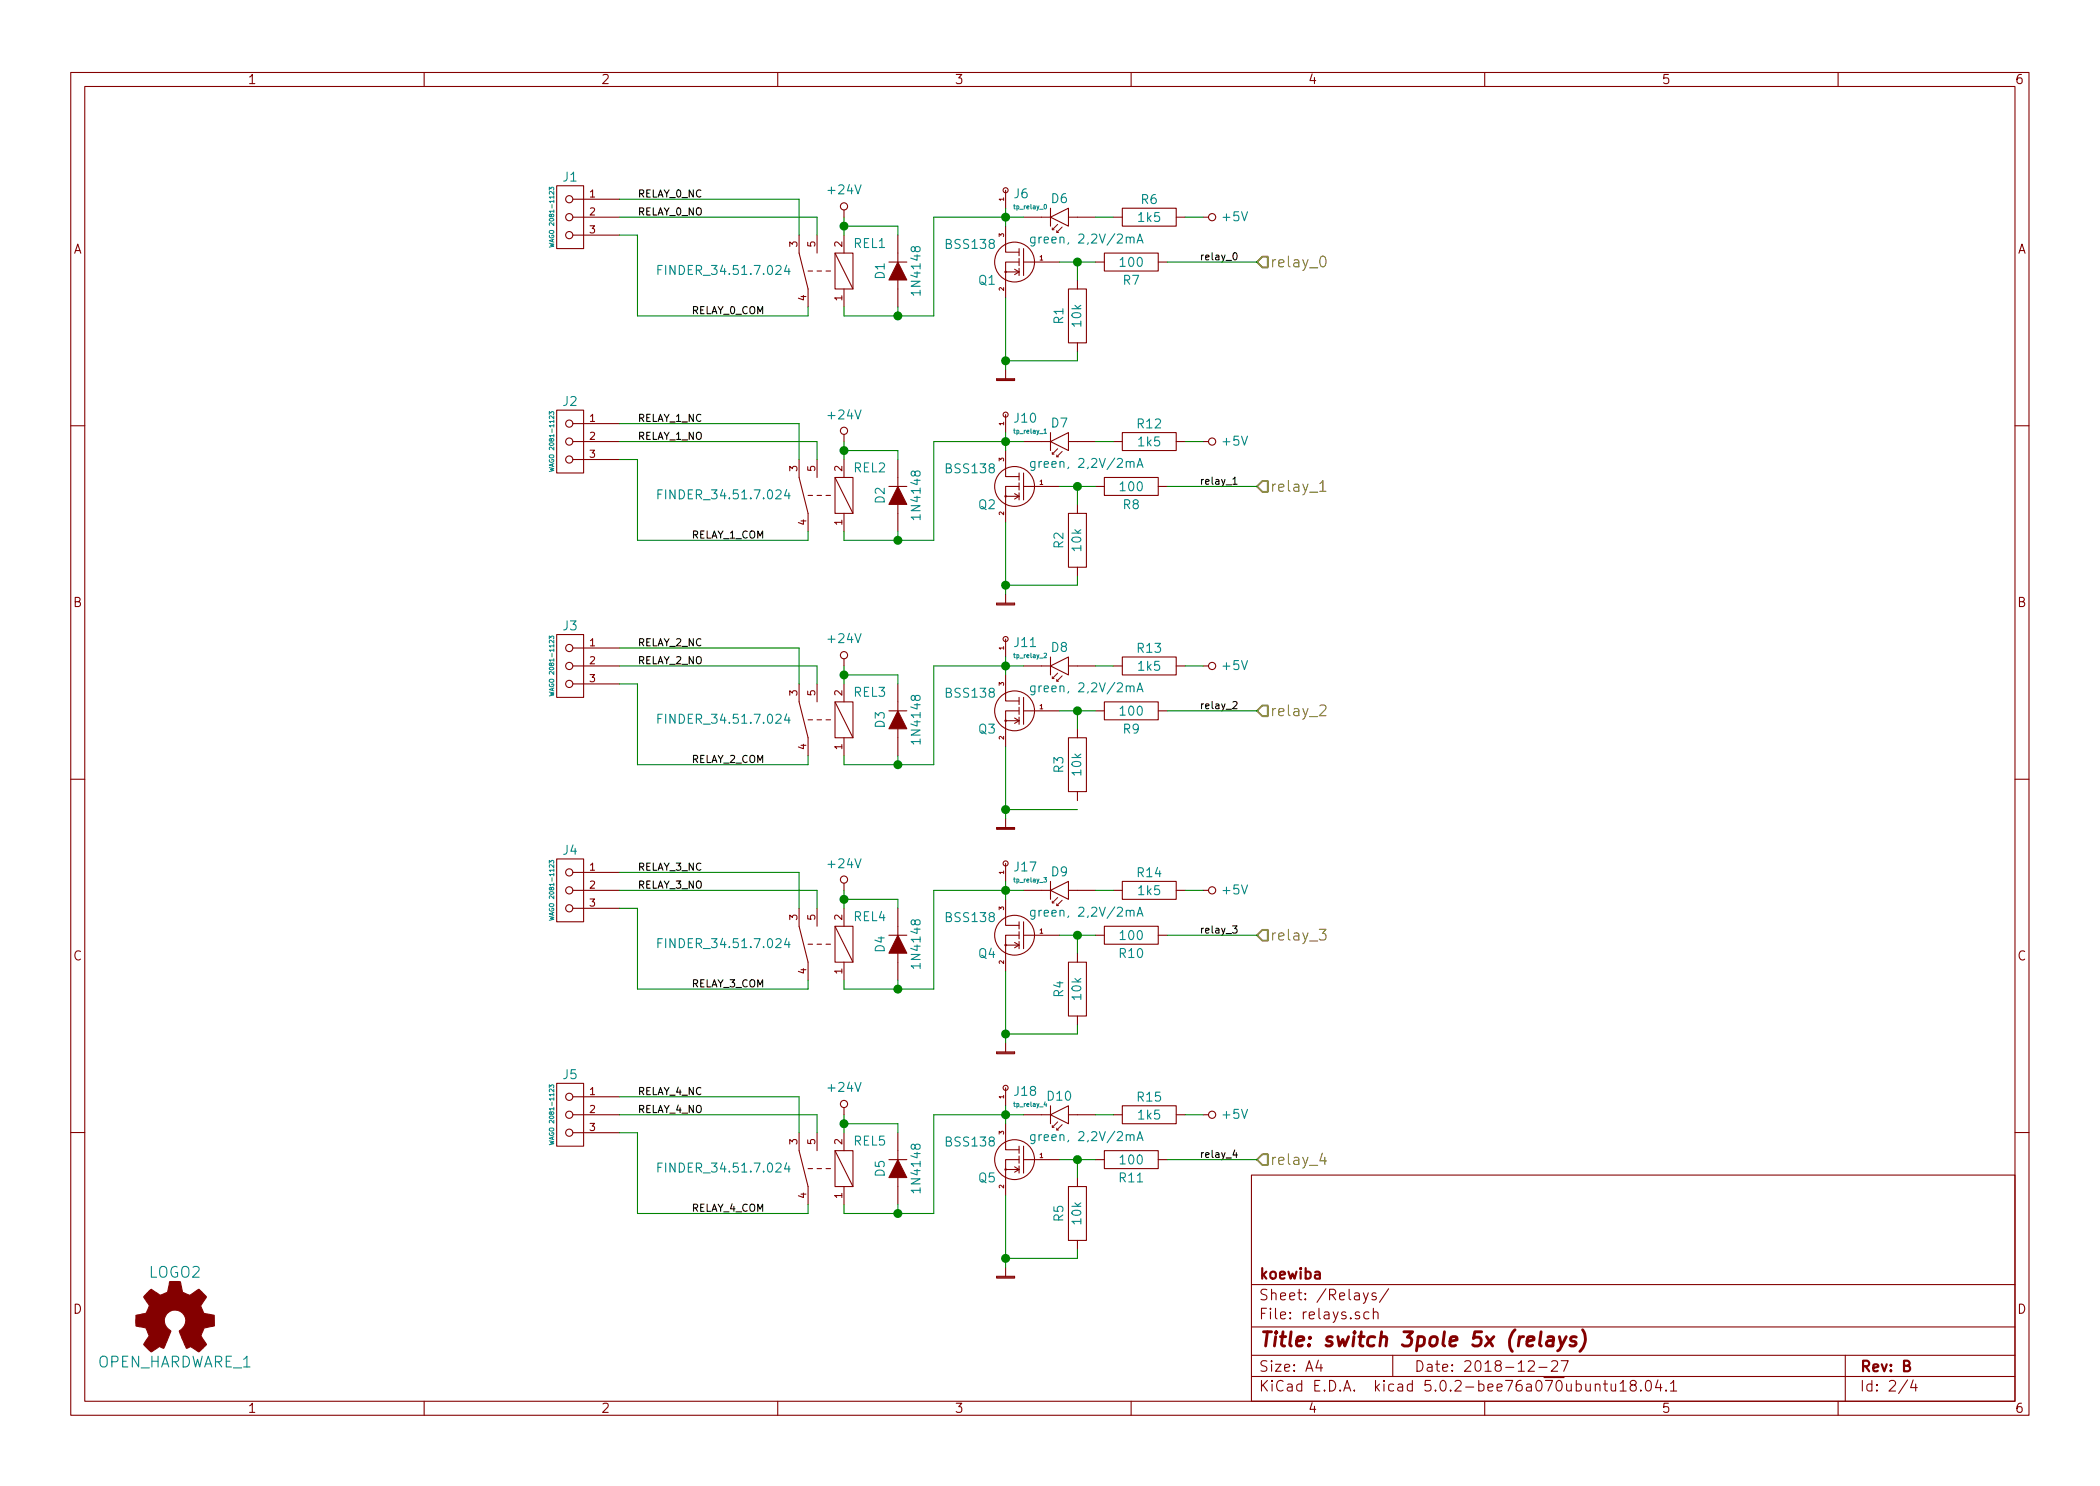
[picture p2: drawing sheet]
<svg xmlns="http://www.w3.org/2000/svg" width="297mm" height="210mm" viewBox="0 0 297 210" stroke-linecap="round" stroke-linejoin="round" font-family="sans-serif">
<g fill="none" stroke="#840000" stroke-width=".15">
<path d="M10 10.3h277v189.9h-277zM12 12.2h273v186.1h-273zM60 10.3v1.9M110 10.3v1.9M160 10.3v1.9M210 10.3v1.9M260 10.3v1.9M78.7 26.3h3.8v8.9h-3.8zM81 28.2h6.6M81 30.7h6.6M81 33.3h6.6M113 33.3v2.5l1.3 5.1v2.5"/>
<path d="M114.3 38.3h.6M115.6 38.3h.6M115.6 33.3v2.5M116.8 38.3h.7M118.1 35.8h2.5v5.1h-2.5zM118.1 35.8l2.5 5.1M119.4 29.7v1M119.4 33.3v2.5M125.7 37.1h2.6M127 39.6v3.8M127 33.3v3.8M142.2 32v3.7h1.9"/>
<path d="M142.2 26.9v2.6M142.2 38.5h1.9M143.5 38.1l.6 .4M144.1 37.1h-1.9v5.1M144.1 35.2v1M144.1 36.6v1M144.1 38v1M144.1 38.5l-.6 .4M144.8 35.2v3.8M144.8 30.7h3.8M144.8 37.1h5.1M148.6 29.5v2.5"/>
<path d="M148.6 30.7l2.5-1.2v2.5zM151.1 30.7h3.8M152.4 39.6v1.3M154.9 37.1h1.3M156.2 35.8h7.6v2.5h-7.6zM157.5 30.7h1.2M158.7 29.5h7.7v2.5h-7.7zM163.8 37.1h1.3M166.4 30.7h1.2M170.2 30.7h.7M78.7 58h3.8v8.9h-3.8zM81 59.9h6.6"/>
<path d="M119.4 40.9v2.5M141 53.7h2.5M141 53.6h2.5v.2h-2.5zM142.2 52.3v1.3M142.2 58.7v2.5M151.1 40.9h2.6v7.6h-2.6zM152.4 48.5v1.3M10 60.2h2M81 62.5h6.6M81 65h6.6M113 65v2.6l1.3 5v2.6M114.3 70.1h.6"/>
<path d="M115.6 70.1h.6M115.6 65v2.6M116.8 70.1h.7M118.1 67.6h2.5v5h-2.5zM118.1 67.6l2.5 5M119.4 61.5v1M119.4 65v2.6M119.4 72.6v2.6M125.7 68.8h2.6M127 71.4v3.8M127 65v3.8M142.2 63.7v3.7h1.9"/>
<path d="M142.2 70.2h1.9M143.5 69.8l.6 .4M144.1 68.8h-1.9v5.1M144.1 66.9v1M144.1 68.3v1M144.1 69.7v1M144.1 70.2l-.6 .4M144.8 66.9v3.8M144.8 62.5h3.8M144.8 68.8h5.1M148.6 61.2v2.5M148.6 62.5l2.5-1.3v2.5z"/>
<path d="M151.1 72.6h2.6v7.7h-2.6zM151.1 62.5h3.8M152.4 71.4v1.2M154.9 68.8h1.3M156.2 67.6h7.6v2.5h-7.6zM157.5 62.5h1.2M158.7 61.2h7.7v2.5h-7.7zM163.8 68.8h1.3M166.4 62.5h1.2M170.2 62.5h.7M285 60.2h2M78.7 89.8h3.8v8.9h-3.8z"/>
<path d="M81 91.7h6.6M81 94.2h6.6M81 96.8h6.6M113 96.8v2.5l1.3 5.1v2.5M115.6 96.8v2.5M118.1 99.3h2.5v5.1h-2.5zM118.1 99.3l2.5 5.1M119.4 93.2v1M119.4 96.8v2.5M127 96.8v3.8M141 85.5h2.5M141 85.3h2.5v.3h-2.5z"/>
<path d="M142.2 84.1v1.2M142.2 95.5v3.7h1.9M142.2 90.4v2.6M144.1 98.7v1M144.8 98.7v3.8M144.8 94.2h3.8M148.6 93v2.5M148.6 94.2l2.5-1.2v2.5zM151.1 94.2h3.8M152.4 80.3v1.2M156.2 99.3h7.6v2.5h-7.6zM157.5 94.2h1.2"/>
<path d="M158.7 93h7.7v2.5h-7.7zM166.4 94.2h1.2M170.2 94.2h.7M10 110.3h2M114.3 101.8h.6M115.6 101.8h.6M116.8 101.8h.7M119.4 104.4v2.5M125.7 100.6h2.6M127 103.1v3.8M141 117.2h2.5M141 117.1h2.5v.2h-2.5z"/>
<path d="M142.2 115.8v1.3M142.2 102h1.9M143.5 101.6l.6 .4M144.1 100.6h-1.9v5.1M144.1 100.1v1M144.1 101.5v1M144.1 102l-.6 .4M144.8 100.6h5.1M151.1 104.4h2.6v7.6h-2.6zM152.4 103.1v1.3M152.4 112v1.3M154.9 100.6h1.3"/>
<path d="M163.8 100.6h1.3M285 110.3h2M78.7 121.5h3.8v8.9h-3.8zM81 123.4h6.6M81 126h6.6M81 128.5h6.6M113 128.5v2.6l1.3 5v2.6M114.3 133.6h.6M115.6 133.6h.6M115.6 128.5v2.6M116.8 133.6h.7M118.1 131.1h2.5v5h-2.5z"/>
<path d="M118.1 131.1l2.5 5M119.4 125v1M119.4 128.5v2.6M119.4 136.1v2.6M125.7 132.3h2.6M127 134.9v3.8M127 128.5v3.8M142.2 127.2v3.7h1.9M142.2 122.2v2.5M142.2 133.7h1.9M143.5 133.3l.6 .4M144.1 132.3h-1.9v5.1"/>
<path d="M144.1 130.4v1M144.1 131.8v1M144.1 133.2v1M144.1 133.7l-.6 .4M144.8 130.4v3.8M144.8 126h3.8M144.8 132.3h5.1M148.6 124.7v2.5M148.6 126l2.5-1.3v2.5zM151.1 136.1h2.6v7.7h-2.6zM151.1 126h3.8M152.4 134.9v1.2"/>
<path d="M154.9 132.3h1.3M156.2 131.1h7.6v2.5h-7.6zM157.5 126h1.2M158.7 124.7h7.7v2.5h-7.7zM163.8 132.3h1.3M166.4 126h1.2M170.2 126h.7M78.7 153.3h3.8v8.9h-3.8zM81 155.2h6.6M81 157.7h6.6M119.4 156.7v1M141 149h2.5"/>
<path d="M141 148.8h2.5v.3h-2.5zM142.2 147.6v1.2M142.2 159v3.7h1.9M142.2 153.9v2.6M144.8 157.7h3.8M148.6 156.5v2.5M148.6 157.7l2.5-1.2v2.5zM151.1 157.7h3.8M152.4 143.8v1.2M157.5 157.7h1.2M158.7 156.5h7.7v2.5h-7.7zM166.4 157.7h1.2"/>
<path d="M170.2 157.7h.7M10 160.2h2M81 160.3h6.6M113 160.3v2.5l1.3 5.1v2.5M114.3 165.3h.6M115.6 165.3h.6M115.6 160.3v2.5M116.8 165.3h.7M118.1 162.8h2.5v5.1h-2.5zM118.1 162.8l2.5 5.1M119.4 160.3v2.5M119.4 167.9v2.5"/>
<path d="M125.7 164.1h2.6M127 166.6v3.8M127 160.3v3.8M142.2 179.3v1.3M142.2 165.5h1.9M143.5 165.1l.6 .4M144.1 164.1h-1.9v5.1M144.1 162.2v1M144.1 163.6v1M144.1 165v1M144.1 165.5l-.6 .4M144.8 162.2v3.8"/>
<path d="M144.8 164.1h5.1M151.1 167.9h2.6v7.6h-2.6zM152.4 166.6v1.3M152.4 175.5v1.3M154.9 164.1h1.3M156.2 162.8h7.6v2.5h-7.6zM163.8 164.1h1.3M177 166.3h108v32h-108zM285 160.2h2M60 198.3v1.9M110 198.3v1.9M141 180.7h2.5"/>
<path d="M141 180.6h2.5v.2h-2.5zM160 198.3v1.9M177 194.8h108M177 191.8h108M177 187.8h108M177 181.8h108M186.5 192.5l-.4 1h1M186.8 193v1M192.8 182.9l.4 1M193.5 182.9l-.4 1.4-.3 .1M193.6 185.7a.48 .48 0 0 0-.6 0l-.1 .2 .1 .6a.48 .48 0 0 0 .6 0M194.3 185.7a.41 .41 0 0 1 .6 .1v.8"/>
<path d="M194.3 185.1v1.5M194.6 183l-.3-.1-.2 .3a.48 .48 0 0 0 .5 .3l.1 .1-.1 .2-.1 .1-.4-.1M196.4 182.3l-1.3 2M197 191.8v3M210 198.3v1.9M216.2 192.7l.2-.2 .5 .1a.4 .4 0 0 1 .1 .6l-.9 .8h.9M217.7 193.5h1.1M219.5 192.7l.2-.2h.3a.41 .41 0 0 1 .3 .7l-.9 .8h.9M220.8 192.5h1l-.6 1.5M226.8 195.8h.6M227 195.3v1.3l.2 .2h.2M227.9 195.8v.9a.45 .45 0 0 0 .6 0"/>
<path d="M228.5 195.8v1M229.2 195.8l.4-.5v1.5M229.2 196.8h.8M230.9 196l-.2-.2-.1-.2a.47 .47 0 0 1 .6-.3l.2 .3v.2l-.7 .2a.48 .48 0 0 0 0 .7 .51 .51 0 0 0 .7 0 .48 .48 0 0 0-.2-.7M232.1 196.7h.1l-.1 .1-.1-.1h.1v.1M232.9 195.5a.37 .37 0 0 1 .3-.2 .37 .37 0 0 1 .3 .3l.1 .3a.72 .72 0 0 1-.4 .9l-.3-.1a1.2 1.2 0 0 1 0-1.2zM234.5 195.2l-.3 1.1h.9M234.9 195.8v1M235.7 196.7v.1l-.1-.1h.1v.1M236.3 195.8l.4-.5v1.5M236.3 196.8h.9M260 198.3v1.9"/>
<path d="M261 191.8v6.5M269.8 195.2l-1.2 2M270.6 195.2l-.3 1.1h.9M271 195.8v1"/>
<circle cx="80.5" cy="30.7" r=".51"/>
<circle cx="80.5" cy="28.2" r=".51"/>
<circle cx="80.5" cy="33.3" r=".51"/>
<circle cx="119.4" cy="29.2" r=".51"/>
<circle cx="142.2" cy="26.9" r=".36"/>
<circle cx="142.2" cy="38.5" r=".1"/>
<circle cx="143.5" cy="37.1" r="2.82"/>
<circle cx="171.5" cy="30.7" r=".51"/>
<circle cx="80.5" cy="59.9" r=".51"/>
<circle cx="142.2" cy="58.7" r=".36"/>
<circle cx="80.5" cy="62.5" r=".51"/>
<circle cx="80.5" cy="65" r=".51"/>
<circle cx="119.4" cy="61" r=".51"/>
<circle cx="142.2" cy="70.2" r=".1"/>
<circle cx="143.5" cy="68.8" r="2.82"/>
<circle cx="171.5" cy="62.5" r=".51"/>
<circle cx="80.5" cy="94.2" r=".51"/>
<circle cx="80.5" cy="91.7" r=".51"/>
<circle cx="80.5" cy="96.8" r=".51"/>
<circle cx="119.4" cy="92.7" r=".51"/>
<circle cx="142.2" cy="90.4" r=".36"/>
<circle cx="171.5" cy="94.2" r=".51"/>
<circle cx="142.2" cy="102" r=".1"/>
<circle cx="143.5" cy="100.6" r="2.82"/>
<circle cx="80.5" cy="123.4" r=".51"/>
<circle cx="80.5" cy="126" r=".51"/>
<circle cx="80.5" cy="128.5" r=".51"/>
<circle cx="119.4" cy="124.5" r=".51"/>
<circle cx="142.2" cy="122.2" r=".36"/>
<circle cx="142.2" cy="133.7" r=".1"/>
<circle cx="143.5" cy="132.3" r="2.82"/>
<circle cx="171.5" cy="126" r=".51"/>
<circle cx="80.5" cy="155.2" r=".51"/>
<circle cx="80.5" cy="157.7" r=".51"/>
<circle cx="119.4" cy="156.2" r=".51"/>
<circle cx="142.2" cy="153.9" r=".36"/>
<circle cx="171.5" cy="157.7" r=".51"/>
<circle cx="80.5" cy="160.3" r=".51"/>
<circle cx="142.2" cy="165.5" r=".1"/>
<circle cx="143.5" cy="164.1" r="2.82"/>
</g>
<path d="M218 188.4l-.2 1.8 .2 .2M218.9 189.2l.3-.1 .5 .1-.1 1.2M219.8 189.6l-.2 .1h-.5a.4 .4 0 0 0-.4 .3 .4 .4 0 0 0 .3 .4h.5l.2-.1M220.6 189.1l.3 1.3M221.5 189.1l-.9 1.8-.3 .2M223 189.2a.51 .51 0 0 0-.9 .3l.3 .3 .5 .1v.3l-.3 .2-.6-.1M223.9 188.2a2.31 2.31 0 0 1-.4 3" fill="none" stroke="#840000" stroke-width=".41"/>
<g fill="#840000" stroke="#840000" stroke-width=".14">
<path d="M127 37.1l1.3 2.5h-2.6z"/>
<path d="M127 68.8l1.3 2.6h-2.6z"/>
<path d="M127 100.6l1.3 2.5h-2.6z"/>
<path d="M127 132.3l1.3 2.6h-2.6z"/>
<path d="M127 164.1l1.3 2.5h-2.6z"/>
</g>
<path d="M170 36.1v.7M170.2 36.1l-.2 .2M170 67.8v.7M170.2 67.8l-.2 .2M170 99.6v.7M170.2 99.6l-.2 .2M170 131.3v.7M170.2 131.3l-.2 .2M170 163.1v.7M170.2 163.1l-.2 .2" fill="none" stroke="#000" stroke-width=".15"/>
<path d="M21.1 182.6l.3-.2 1.3 .9 1-.5 .3-1.4h1.5l.3 1.4 1 .5 1.3-.9 1.1 1.1-.1 .2a1.79 1.79 0 0 0-.7 1.2l.4 .9 1.5 .3v1.5l-1.4 .3-.5 1.1 .8 1.2-.1 .2-1 .9-1.2-.8-.5 .3-1.1-2.5a1.54 1.54 0 0 0 .4-2.6 1.54 1.54 0 0 0-2.5 1 1.97 1.97 0 0 0 1 1.6l-1 2.5-.6-.3-1.3 .8-1-1.1 .8-1.2-.4-1.1-1.5-.3v-1.5l1.2-.2a.83 .83 0 0 0 .6-.8l.1-.4-.8-1.2z" fill="#840000" stroke="#840000" stroke-width=".15"/>
<g fill="none" stroke="#008484" stroke-width=".15">
<path d="M93.1 38.2h.4M93.7 37.6h-.6v1.2M111.3 37.5l-.3 .9h.8M111.6 38v.8M146.4 33.5l-.1 1.2a.32 .32 0 0 1-.5 0M146.4 33.6l-.4-.1-.2 .3v.4l.1 .1h.5M160.8 34.4l.4-1.3 .5 1.3M160.9 34h.6M93.1 69.9h.4M93.7 69.3h-.6v1.3M111.3 69.3l-.3 .8h.8M111.6 69.7v.9"/>
<path d="M146.4 65.3l-.1 1.1a.32 .32 0 0 1-.5 .1M146.4 65.3h-.4l-.2 .2v.4l.1 .2h.5M160.8 66.1l.4-1.2 .5 1.2M160.9 65.8h.6M146.4 97l-.1 1.2a.32 .32 0 0 1-.5 0M146.4 97.1l-.4-.1-.2 .3v.4l.1 .1h.5M160.8 97.9l.4-1.3 .5 1.3M160.9 97.5h.6M93.1 101.7h.4M93.7 101.1h-.6v1.2M111.3 101l-.3 .9h.8M111.6 101.5v.8"/>
<path d="M93.1 133.4h.4M93.7 132.8h-.6v1.3M111.3 132.8l-.3 .8h.8M111.6 133.2v.9M146.4 128.8l-.1 1.1a.32 .32 0 0 1-.5 .1M146.4 128.8h-.4l-.2 .2v.4l.1 .2h.5M160.8 129.6l.4-1.2 .5 1.2M160.9 129.3h.6M93.1 165.2h.4M93.7 164.6h-.6v1.2M111.3 164.5l-.3 .9h.8M111.6 165v.8"/>
<path d="M146.4 160.5l-.1 1.2a.32 .32 0 0 1-.5 0M146.4 160.6l-.4-.1-.2 .3v.4l.1 .1h.5M160.8 161.4l.4-1.3 .5 1.3M160.9 161h.6"/>
</g>
<g fill="none" stroke="#008400" stroke-width=".15">
<path d="M87.6 33.3h2.6v11.4h24.1v-1.3M87.6 30.7h28v2.6M87.6 28.2h25.4v5.1M119.4 30.7v2.6M119.4 32h7.6v1.3M142.2 29.5v2.5M144.8 30.7h-12.7v14h-12.7v-1.3M149.9 37.1h5M152.4 37.1v2.5M154.9 30.7h2.6M165.1 37.1h12.7M167.6 30.7h2.6"/>
<path d="M87.6 59.9h25.4v5.1M127 43.4v1.3M142.2 42.2v10.1M152.4 49.8v1.2h-10.2M87.6 65h2.6v11.4h24.1v-1.2M87.6 62.5h28v2.5M119.4 62.5v2.5M119.4 63.7h7.6v1.3M127 75.2v1.2M142.2 61.2v2.5M142.2 73.9v10.2M144.8 62.5h-12.7v13.9h-12.7v-1.2"/>
<path d="M149.9 68.8h5M152.4 68.8v2.6M154.9 62.5h2.6M165.1 68.8h12.7M167.6 62.5h2.6M87.6 96.8h2.6v11.4h24.1v-1.3M87.6 94.2h28v2.6M87.6 91.7h25.4v5.1M119.4 94.2v2.6M119.4 95.5h7.6v1.3M142.2 93v2.5M144.8 94.2h-12.7v14h-12.7v-1.3"/>
<path d="M152.4 81.5v1.3h-10.2M154.9 94.2h2.6M167.6 94.2h2.6M127 106.9v1.3M142.2 105.7v10.1M142.2 114.5h10.2M149.9 100.6h5M152.4 100.6v2.5M165.1 100.6h12.7M87.6 128.5h2.6v11.4h24.1v-1.2M87.6 126h28v2.5M87.6 123.4h25.4v5.1"/>
<path d="M119.4 126v2.5M119.4 127.2h7.6v1.3M127 138.7v1.2M142.2 124.7v2.5M142.2 137.4v10.2M144.8 126h-12.7v13.9h-12.7v-1.2M149.9 132.3h5M152.4 132.3v2.6M154.9 126h2.6M165.1 132.3h12.7M167.6 126h2.6M87.6 157.7h28v2.6"/>
<path d="M87.6 155.2h25.4v5.1M119.4 157.7v2.6M119.4 159h7.6v1.3M142.2 156.5v2.5M144.8 157.7h-12.7v14h-12.7v-1.3M152.4 145v1.3h-10.2M154.9 157.7h2.6M167.6 157.7h2.6M87.6 160.3h2.6v11.4h24.1v-1.3M127 170.4v1.3M142.2 169.2v10.1M149.9 164.1h5"/>
<path d="M152.4 164.1v2.5M152.4 176.8v1.2h-10.2M165.1 164.1h12.7"/>
</g>
<g fill="#008400" stroke="#008400" stroke-width=".25">
<circle cx="127" cy="44.7" r=".51"/>
<circle cx="127" cy="76.4" r=".51"/>
<circle cx="152.4" cy="37.1" r=".51"/>
<circle cx="152.4" cy="68.8" r=".51"/>
<circle cx="119.4" cy="63.7" r=".51"/>
<circle cx="142.2" cy="51" r=".51"/>
<circle cx="119.4" cy="32" r=".51"/>
<circle cx="127" cy="108.2" r=".51"/>
<circle cx="127" cy="139.9" r=".51"/>
<circle cx="152.4" cy="100.6" r=".51"/>
<circle cx="152.4" cy="132.3" r=".51"/>
<circle cx="142.2" cy="146.3" r=".51"/>
<circle cx="119.4" cy="127.2" r=".51"/>
<circle cx="119.4" cy="95.5" r=".51"/>
<circle cx="127" cy="171.7" r=".51"/>
<circle cx="152.4" cy="164.1" r=".51"/>
<circle cx="142.2" cy="178" r=".51"/>
<circle cx="119.4" cy="159" r=".51"/>
<circle cx="142.2" cy="82.8" r=".51"/>
<circle cx="142.2" cy="114.5" r=".51"/>
<circle cx="142.2" cy="30.7" r=".51"/>
<circle cx="142.2" cy="62.5" r=".51"/>
<circle cx="142.2" cy="94.2" r=".51"/>
<circle cx="142.2" cy="126" r=".51"/>
<circle cx="142.2" cy="157.7" r=".51"/>
</g>
<path d="M186.8 36.4l.1-.1a.36 .36 0 0 1 .6 .2 .81 .81 0 0 1-.5 1.3 1 1 0 0 1-.2-1.4zM186.7 68.4l.4-.4v1.5M186.7 69.5h.9M186.7 99.9l.2-.2 .5 .1a.37 .37 0 0 1 .1 .6l-.9 .9h1M186.6 131.5h1l-.6 .6 .5 .1 .1 .2-.1 .5-.2 .1h-.5l-.2-.1M187 163.2l-.3 1.1h.9M187.4 163.7v1.1" fill="none" stroke="#848400" stroke-width=".15"/>
<path d="M177.8 37.1l.8-.8h.7v1.5h-.7zM177.8 68.8l.8-.7h.7v1.5h-.7zM178.6 99.8h.7v1.5h-.7l-.8-.7zM178.6 131.6h.7v1.5h-.7l-.8-.8zM178.6 163.3h.7v1.5h-.7l-.8-.7z" fill="none" stroke="#848400" stroke-width=".25"/>
<g fill="none" stroke="#008484" stroke-width=".14">
<path d="M77.7 34.4l.6 .2-.4 .1 .4 .1-.6 .2M77.7 26.9v-.4l.2 .2 .2-.2h.1l.1 .1v.3M147.7 29l.1-.1a.31 .31 0 0 1 .2 .4 .31 .31 0 0 1-.2 .2zM77.7 58.6v-.4l.2 .3 .2-.3h.1l.1 .2v.2M77.7 66.2l.6 .1-.4 .1 .4 .2-.6 .1M147.7 60.9l.2-.2v.6M147.7 61.3h.3M77.7 97.9l.6 .2-.4 .1 .4 .1-.6 .2M77.7 90.4v-.4l.2 .2 .2-.2h.1l.1 .1v.3M147.7 92.5h.3v.1l-.3 .5h.3M77.7 129.7l.6 .1-.4 .1 .4 .2-.6 .1M77.7 122.1v-.4l.2 .3 .2-.3h.1l.1 .2v.2"/>
<path d="M147.7 124.2h.3l-.2 .2 .2 .1v.3l-.3-.1M77.7 153.9v-.4l.2 .2 .2-.2h.1l.1 .1v.3M147.8 155.9l-.1 .4h.4M148 156.1v.5M77.7 161.4l.6 .2-.4 .1 .4 .1-.6 .2"/>
</g>
<g fill="none" stroke="#840000" stroke-width=".14">
<path d="M148.8 32.3v.2h.3M149.6 31.7l-.8 .8M150.2 32.1l-.7 .8M148.8 64v.3h.3M149.6 63.5l-.8 .8M150.2 63.9l-.7 .7M148.8 95.8v.2h.3M149.6 95.2l-.8 .8M150.2 95.6l-.7 .8M148.8 127.5v.3h.3M149.6 127l-.8 .8M150.2 127.4l-.7 .7"/>
<path d="M148.8 159.3v.2h.3M149.6 158.7l-.8 .8M150.2 159.1l-.7 .8"/>
</g>
<text font-size="2.8" fill="#840000" x="178" y="190.5">Title: switch 3pole 5x (relays)</text>
<g font-size="2.1" fill="#848400">
<text x="179.6" y="37.8">relay_0</text>
<text x="179.6" y="69.6">relay_1</text>
<text x="179.6" y="101.3">relay_2</text>
<text x="179.6" y="133.1">relay_3</text>
<text x="179.6" y="164.8">relay_4</text>
</g>
<g font-size="2.1" fill="#008484">
<text x="21.1" y="180.8">LOGO2</text>
<text x="13.7" y="193.5">OPEN_HARDWARE_1</text>
</g>
<g font-size="2.1" fill="#840000">
<text x="178" y="184">Sheet: /Relays/</text>
<text x="178" y="181">koewiba</text>
<text x="178" y="186.7">File: relays.sch</text>
<text x="178" y="196.9">KiCad E.D.A. kicad 5.0.2-bee76a070ubuntu18.04.1</text>
<text x="178" y="194.1">Size: A4</text>
<text x="200" y="194.1">Date: 2018-12-27</text>
<text x="263" y="194.1">Rev: B</text>
<text x="263" y="196.9">Id: 2/4</text>
</g>
<g font-size="1.8" fill="#840000">
<text x="35" y="11.9">1</text>
<text x="85" y="11.9">2</text>
<text x="135" y="11.9">3</text>
<text x="185" y="11.9">4</text>
<text x="235" y="11.9">5</text>
<text x="285" y="11.9">6</text>
<text x="10.4" y="35.9">A</text>
<text x="285.4" y="35.9">A</text>
<text x="10.4" y="85.9">B</text>
<text x="285.4" y="85.9">B</text>
<text x="10.4" y="135.9">C</text>
<text x="285.4" y="135.9">C</text>
<text x="10.4" y="185.9">D</text>
<text x="285.4" y="185.9">D</text>
<text x="35" y="199.9">1</text>
<text x="85" y="199.9">2</text>
<text x="135" y="199.9">3</text>
<text x="185" y="199.9">4</text>
<text x="235" y="199.9">5</text>
<text x="285" y="199.9">6</text>
</g>
<g font-size="1.8" fill="#008484">
<text x="79.7" y="25.7">J1</text>
<text x="117.3" y="27.5">+24V</text>
<text x="143.5" y="28.1">J6</text>
<text x="148.7" y="28.7">D6</text>
<text x="161.4" y="28.9">R6</text>
<text x="120.8" y="35.1">REL1</text>
<text x="134" y="35.2">BSS138</text>
<text x="146.8" y="34.5">green, 2,2V/2mA</text>
<text x="161.1" y="31.4">1k5</text>
<text x="173.1" y="31.3">+5V</text>
<text x="93.9" y="38.9">FINDER_34.51.7.024</text>
<text x="125.1" y="39.5" transform="rotate(-90 125.1 39.5)">D1</text>
<text x="130.2" y="41.4" transform="rotate(-90 130.2 41.4)">1N4148</text>
<text x="138.5" y="40.3">Q1</text>
<text x="158.5" y="37.8">100</text>
<text x="158.9" y="40.3">R7</text>
<text x="150.4" y="45.8" transform="rotate(-90 150.4 45.8)">R1</text>
<text x="153" y="46.2" transform="rotate(-90 153 46.2)">10k</text>
<text x="79.7" y="57.4">J2</text>
<text x="117.3" y="59.4">+24V</text>
<text x="143.6" y="59.8">J10</text>
<text x="148.7" y="60.5">D7</text>
<text x="160.9" y="60.6">R12</text>
<text x="161.1" y="63.2">1k5</text>
<text x="173.1" y="63.1">+5V</text>
<text x="93.9" y="70.7">FINDER_34.51.7.024</text>
<text x="120.8" y="66.8">REL2</text>
<text x="125.1" y="71.2" transform="rotate(-90 125.1 71.2)">D2</text>
<text x="134" y="67">BSS138</text>
<text x="146.8" y="66.2">green, 2,2V/2mA</text>
<text x="158.5" y="69.5">100</text>
<text x="130.2" y="73.2" transform="rotate(-90 130.2 73.2)">1N4148</text>
<text x="138.5" y="72.1">Q2</text>
<text x="150.4" y="77.6" transform="rotate(-90 150.4 77.6)">R2</text>
<text x="153" y="77.9" transform="rotate(-90 153 77.9)">10k</text>
<text x="158.9" y="72.1">R8</text>
<text x="79.7" y="89.2">J3</text>
<text x="117.3" y="91">+24V</text>
<text x="143.6" y="91.6">J11</text>
<text x="148.7" y="92.2">D8</text>
<text x="160.9" y="92.4">R13</text>
<text x="161.1" y="94.9">1k5</text>
<text x="173.1" y="94.8">+5V</text>
<text x="120.8" y="98.6">REL3</text>
<text x="134" y="98.7">BSS138</text>
<text x="146.8" y="98">green, 2,2V/2mA</text>
<text x="158.5" y="101.3">100</text>
<text x="93.9" y="102.4">FINDER_34.51.7.024</text>
<text x="125.1" y="103" transform="rotate(-90 125.1 103)">D3</text>
<text x="130.2" y="104.9" transform="rotate(-90 130.2 104.9)">1N4148</text>
<text x="138.5" y="103.8">Q3</text>
<text x="158.9" y="103.8">R9</text>
<text x="150.4" y="109.3" transform="rotate(-90 150.4 109.3)">R3</text>
<text x="153" y="109.7" transform="rotate(-90 153 109.7)">10k</text>
<text x="79.7" y="120.9">J4</text>
<text x="117.3" y="122.9">+24V</text>
<text x="143.6" y="123.3">J17</text>
<text x="148.7" y="124">D9</text>
<text x="160.9" y="124.1">R14</text>
<text x="120.8" y="130.3">REL4</text>
<text x="134" y="130.5">BSS138</text>
<text x="146.8" y="129.7">green, 2,2V/2mA</text>
<text x="161.1" y="126.7">1k5</text>
<text x="173.1" y="126.6">+5V</text>
<text x="93.9" y="134.2">FINDER_34.51.7.024</text>
<text x="125.1" y="134.7" transform="rotate(-90 125.1 134.7)">D4</text>
<text x="130.2" y="136.7" transform="rotate(-90 130.2 136.7)">1N4148</text>
<text x="138.5" y="135.6">Q4</text>
<text x="158.4" y="135.6">R10</text>
<text x="158.5" y="133">100</text>
<text x="150.4" y="141.1" transform="rotate(-90 150.4 141.1)">R4</text>
<text x="153" y="141.4" transform="rotate(-90 153 141.4)">10k</text>
<text x="79.7" y="152.7">J5</text>
<text x="117.3" y="154.5">+24V</text>
<text x="143.6" y="155.1">J18</text>
<text x="148.2" y="155.7">D10</text>
<text x="160.9" y="155.9">R15</text>
<text x="146.8" y="161.5">green, 2,2V/2mA</text>
<text x="161.1" y="158.4">1k5</text>
<text x="173.1" y="158.3">+5V</text>
<text x="93.9" y="165.9">FINDER_34.51.7.024</text>
<text x="120.8" y="162.1">REL5</text>
<text x="125.1" y="166.5" transform="rotate(-90 125.1 166.5)">D5</text>
<text x="134" y="162.2">BSS138</text>
<text x="138.5" y="167.3">Q5</text>
<text x="158.4" y="167.3">R11</text>
<text x="158.5" y="164.8">100</text>
<text x="130.2" y="168.4" transform="rotate(-90 130.2 168.4)">1N4148</text>
<text x="150.4" y="172.8" transform="rotate(-90 150.4 172.8)">R5</text>
<text x="153" y="173.2" transform="rotate(-90 153 173.2)">10k</text>
</g>
<g font-size="1.4" fill="#840000">
<text x="83.4" y="27.9">1</text>
<text x="83.4" y="30.5">2</text>
<text x="83.4" y="33">3</text>
<text x="112.8" y="34.9" transform="rotate(-90 112.8 34.9)">3</text>
<text x="115.3" y="34.9" transform="rotate(-90 115.3 34.9)">5</text>
<text x="119.1" y="34.9" transform="rotate(-90 119.1 34.9)">2</text>
<text x="114" y="42.5" transform="rotate(-90 114 42.5)">4</text>
<text x="119.1" y="42.5" transform="rotate(-90 119.1 42.5)">1</text>
<text x="83.4" y="59.7">1</text>
<text x="83.4" y="62.2">2</text>
<text x="83.4" y="64.8">3</text>
<text x="112.8" y="66.7" transform="rotate(-90 112.8 66.7)">3</text>
<text x="115.3" y="66.7" transform="rotate(-90 115.3 66.7)">5</text>
<text x="119.1" y="66.7" transform="rotate(-90 119.1 66.7)">2</text>
<text x="114" y="74.3" transform="rotate(-90 114 74.3)">4</text>
<text x="119.1" y="74.3" transform="rotate(-90 119.1 74.3)">1</text>
<text x="83.4" y="91.4">1</text>
<text x="83.4" y="94">2</text>
<text x="83.4" y="96.5">3</text>
<text x="112.8" y="98.4" transform="rotate(-90 112.8 98.4)">3</text>
<text x="115.3" y="98.4" transform="rotate(-90 115.3 98.4)">5</text>
<text x="119.1" y="98.4" transform="rotate(-90 119.1 98.4)">2</text>
<text x="114" y="106" transform="rotate(-90 114 106)">4</text>
<text x="119.1" y="106" transform="rotate(-90 119.1 106)">1</text>
<text x="83.4" y="123.2">1</text>
<text x="83.4" y="125.7">2</text>
<text x="83.4" y="128.3">3</text>
<text x="112.8" y="130.2" transform="rotate(-90 112.8 130.2)">3</text>
<text x="115.3" y="130.2" transform="rotate(-90 115.3 130.2)">5</text>
<text x="119.1" y="130.2" transform="rotate(-90 119.1 130.2)">2</text>
<text x="114" y="137.8" transform="rotate(-90 114 137.8)">4</text>
<text x="119.1" y="137.8" transform="rotate(-90 119.1 137.8)">1</text>
<text x="83.4" y="154.9">1</text>
<text x="83.4" y="157.5">2</text>
<text x="83.4" y="160">3</text>
<text x="112.8" y="161.9" transform="rotate(-90 112.8 161.9)">3</text>
<text x="115.3" y="161.9" transform="rotate(-90 115.3 161.9)">5</text>
<text x="119.1" y="161.9" transform="rotate(-90 119.1 161.9)">2</text>
<text x="114" y="169.5" transform="rotate(-90 114 169.5)">4</text>
<text x="119.1" y="169.5" transform="rotate(-90 119.1 169.5)">1</text>
</g>
<g font-size="1.4">
<text x="90.2" y="27.9">RELAY_0_NC</text>
<text x="90.2" y="30.5">RELAY_0_NO</text>
<text x="170.4" y="36.8">relay_0</text>
<text x="97.8" y="44.4">RELAY_0_COM</text>
<text x="90.2" y="59.7">RELAY_1_NC</text>
<text x="90.2" y="62.2">RELAY_1_NO</text>
<text x="170.4" y="68.6">relay_1</text>
<text x="97.8" y="76.2">RELAY_1_COM</text>
<text x="90.2" y="94">RELAY_2_NO</text>
<text x="90.2" y="91.4">RELAY_2_NC</text>
<text x="170.4" y="100.3">relay_2</text>
<text x="97.8" y="107.9">RELAY_2_COM</text>
<text x="90.2" y="125.7">RELAY_3_NO</text>
<text x="90.2" y="123.2">RELAY_3_NC</text>
<text x="170.4" y="132.1">relay_3</text>
<text x="97.8" y="139.7">RELAY_3_COM</text>
<text x="90.2" y="154.9">RELAY_4_NC</text>
<text x="90.2" y="157.5">RELAY_4_NO</text>
<text x="170.4" y="163.8">relay_4</text>
<text x="97.8" y="171.4">RELAY_4_COM</text>
</g>
<g font-size=".9" fill="#840000">
<text x="142" y="28.4" transform="rotate(-90 142 28.4)">1</text>
<text x="142" y="33.5" transform="rotate(-90 142 33.5)">3</text>
<text x="142" y="41.1" transform="rotate(-90 142 41.1)">2</text>
<text x="147.1" y="36.8">1</text>
<text x="142" y="65.2" transform="rotate(-90 142 65.2)">3</text>
<text x="142" y="60.2" transform="rotate(-90 142 60.2)">1</text>
<text x="147.1" y="68.6">1</text>
<text x="142" y="72.9" transform="rotate(-90 142 72.9)">2</text>
<text x="142" y="91.9" transform="rotate(-90 142 91.9)">1</text>
<text x="142" y="97" transform="rotate(-90 142 97)">3</text>
<text x="147.1" y="100.3">1</text>
<text x="142" y="104.6" transform="rotate(-90 142 104.6)">2</text>
<text x="142" y="123.7" transform="rotate(-90 142 123.7)">1</text>
<text x="142" y="128.7" transform="rotate(-90 142 128.7)">3</text>
<text x="142" y="136.4" transform="rotate(-90 142 136.4)">2</text>
<text x="147.1" y="132.1">1</text>
<text x="142" y="155.4" transform="rotate(-90 142 155.4)">1</text>
<text x="142" y="160.5" transform="rotate(-90 142 160.5)">3</text>
<text x="147.1" y="163.8">1</text>
<text x="142" y="168.1" transform="rotate(-90 142 168.1)">2</text>
</g>
<g font-size=".9" fill="#008484">
<text x="143.6" y="29.6">tp_relay_0</text>
<text x="78.4" y="34.4" transform="rotate(-90 78.4 34.4)">WAGO 2081-1123</text>
<text x="143.6" y="61.3">tp_relay_1</text>
<text x="78.4" y="66.1" transform="rotate(-90 78.4 66.1)">WAGO 2081-1123</text>
<text x="143.6" y="93.1">tp_relay_2</text>
<text x="78.4" y="97.9" transform="rotate(-90 78.4 97.9)">WAGO 2081-1123</text>
<text x="143.6" y="124.8">tp_relay_3</text>
<text x="78.4" y="129.6" transform="rotate(-90 78.4 129.6)">WAGO 2081-1123</text>
<text x="78.4" y="161.4" transform="rotate(-90 78.4 161.4)">WAGO 2081-1123</text>
<text x="143.6" y="156.6">tp_relay_4</text>
</g>
</svg>
